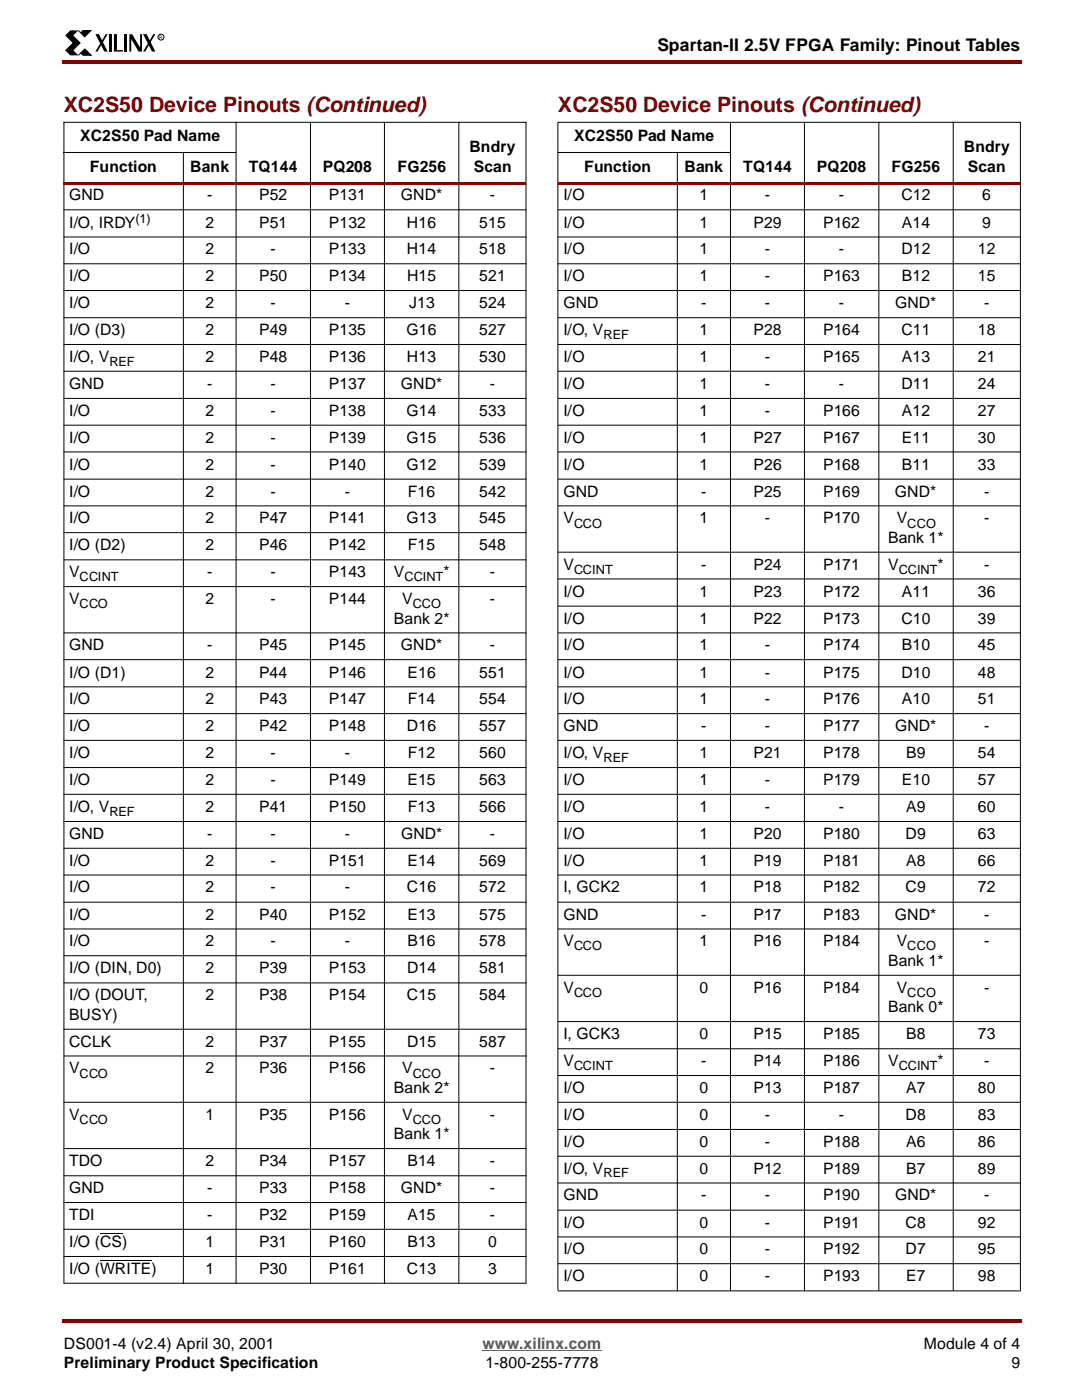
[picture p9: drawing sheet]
<svg xmlns="http://www.w3.org/2000/svg" width="216mm" height="279mm" viewBox="0 0 216 279" stroke-linecap="round" stroke-linejoin="round" font-family="sans-serif">
<g fill="#850000">
<path d="M12.4 12h.3v.7h-.3z"/>
<path d="M203.2 12h.4v.7h-.4z"/>
<path d="M12.7 12h190.5v.7h-190.5z"/>
</g>
<path d="M12.7 266.7h190.4v7.6h-190.4z" fill="#fff"/>
<path d="M96.1 269.2h23.7" fill="none" stroke="#00f" stroke-width=".2"/>
<g fill="#850000">
<path d="M12.4 262.9h.3v.7h-.3z"/>
<path d="M203.2 262.9h.4v.7h-.4z"/>
<path d="M12.7 262.9h190.5v.7h-190.5z"/>
</g>
<path d="M12.7 6h20v5.2h-20z" fill="#fff"/>
<path d="M13 7.1l1-1h1.6l-1 1 1.5 1.5-1.5 1.4 1 1h-1.6l-1-1 1.4-1.5zM19 6.8h.7l1.7 3.5h-.6zM21 6.8h.4l-2 3.5h-.4zM21.6 6.8h.6v3.5h-.6zM22.7 6.8h.6v3.2h1.2v.3h-1.8zM24.8 6.8h.5v3.5h-.5zM25.8 6.8h.5l1.6 2.7v-2.7h.4v3.5h-.7l-1.5-2.5v2.5h-.3zM28.5 6.8h.7l1.7 3.5h-.6zM30.5 6.8h.4l-2 3.5h-.4z" fill="#000"/>
<path d="M15.6 6.1l.5 .4 .4-.4h1.6l-1.2 1.2zM16.1 10.6l-.5 .4 1.3-1.3 1.3 1.3h-1.7z" fill="#000" stroke="#000" stroke-width=".2"/>
<g fill="none" stroke="#000" stroke-width=".2">
<path d="M12.6 24.4h92.2M12.6 30.4h34.4M12.7 24.4v231.4M36.5 30.4v225.5M47 24.3v231.6M61.8 24.3v231.6M76.6 24.3v231.6M91.4 24.3v231.6M104.8 24.4v231.4M19.9 245.9h4.4M19.9 251.2h10.3"/>
<circle cx="32.1" cy="7.4" r=".59"/>
</g>
<path d="M12.6 36.2h92.2v.5h-92.2z" fill="#850000"/>
<g fill="none" stroke="#000" stroke-width=".2">
<path d="M111.1 30.4h34.4M134.9 30.4v226.9M145.5 24.3v233M160.2 24.3v233M175 24.3v233M189.9 24.3v233M203.2 24.4v232.8M203.3 24.4h-92.2v232.8M12.6 41.8h92.2M12.6 47.2h92.2M12.6 52.6h92.2M12.6 57.9h92.2"/>
<path d="M12.6 63.3h92.2M12.6 68.7h92.2M12.6 74h92.2M12.6 79.4h92.2M12.6 84.7h92.2M12.6 90.1h92.2M12.6 95.5h92.2M12.6 100.8h92.2M12.6 106.2h92.2M12.6 111.6h92.2M12.6 116.9h92.2M12.6 126.1h92.2"/>
<path d="M12.6 131.5h92.2M12.6 136.9h92.2M12.6 142.2h92.2M12.6 147.6h92.2M12.6 153h92.2M12.6 158.3h92.2M12.6 163.7h92.2M12.6 169.1h92.2M12.6 174.4h92.2M12.6 179.8h92.2M12.6 185.2h92.2M12.6 190.5h92.2"/>
<path d="M12.6 195.9h92.2M12.6 205.1h92.2M12.6 210.5h92.2M12.6 219.7h92.2M12.6 228.9h92.2M12.6 234.4h92.2M12.6 239.7h92.2M12.6 245h92.2M12.6 250.4h92.2M12.6 255.8h92.2"/>
</g>
<path d="M111.1 36.2h92.2v.5h-92.2z" fill="#850000"/>
<g fill="none" stroke="#000" stroke-width=".2">
<path d="M111.1 41.8h92.2M111.1 47.2h92.2M111.1 52.6h92.2M111.1 57.9h92.2M111.1 63.3h92.2M111.1 68.7h92.2M111.1 74h92.2M111.1 79.4h92.2M111.1 84.7h92.2M111.1 90.1h92.2M111.1 95.5h92.2M111.1 100.8h92.2"/>
<path d="M111.1 110.1h92.2M111.1 115.4h92.2M111.1 120.8h92.2M111.1 126.1h92.2M111.1 131.5h92.2M111.1 136.9h92.2M111.1 142.2h92.2M111.1 147.6h92.2M111.1 153h92.2M111.1 158.3h92.2M111.1 163.7h92.2M111.1 169.1h92.2"/>
<path d="M111.1 174.4h92.2M111.1 179.8h92.2M111.1 185.2h92.2M111.1 194.4h92.2M111.1 203.6h92.2M111.1 209h92.2M111.1 214.4h92.2M111.1 219.7h92.2M111.1 225.1h92.2M111.1 230.5h92.2M111.1 235.8h92.2M111.1 241.2h92.2"/>
<path d="M111.1 246.5h92.2M111.1 251.9h92.2M111.1 257.3h92.2"/>
</g>
<g font-size="4.2" fill="#850000">
<text x="12.7" y="22.3">XC2S50 Device Pinouts (Continued)</text>
<text x="111.1" y="22.3">XC2S50 Device Pinouts (Continued)</text>
</g>
<text font-size="3.5" x="130.9" y="10.2">Spartan-II 2.5V FPGA Family: Pinout Tables</text>
<g font-size="3.1">
<text x="15.9" y="28.2">XC2S50 Pad Name</text>
<text x="114.3" y="28.2">XC2S50 Pad Name</text>
<text x="17.9" y="34.3">Function</text>
<text x="37.9" y="34.3">Bank</text>
<text x="49.6" y="34.3">TQ144</text>
<text x="64.3" y="34.3">PQ208</text>
<text x="79.2" y="34.3">FG256</text>
<text x="93.5" y="30.4">Bndry</text>
<text x="94.4" y="34.3">Scan</text>
<text x="116.4" y="34.3">Function</text>
<text x="136.3" y="34.3">Bank</text>
<text x="148" y="34.3">TQ144</text>
<text x="162.7" y="34.3">PQ208</text>
<text x="177.6" y="34.3">FG256</text>
<text x="192" y="30.4">Bndry</text>
<text x="192.7" y="34.3">Scan</text>
<text x="13.7" y="40">GND</text>
<text x="41.3" y="40">-</text>
<text x="51.6" y="40">P52</text>
<text x="65.5" y="40">P131</text>
<text x="79.9" y="40">GND*</text>
<text x="97.6" y="40">-</text>
<text x="112.2" y="40">I/O</text>
<text x="139.3" y="40">1</text>
<text x="152.3" y="40">-</text>
<text x="167.1" y="40">-</text>
<text x="179.5" y="40">C12</text>
<text x="195.6" y="40">6</text>
<text x="13.7" y="45.4">I/O, IRDY</text>
<text x="40.9" y="45.4">2</text>
<text x="51.6" y="45.4">P51</text>
<text x="65.5" y="45.4">P132</text>
<text x="81.1" y="45.4">H16</text>
<text x="95.5" y="45.4">515</text>
<text x="112.2" y="45.4">I/O</text>
<text x="139.3" y="45.4">1</text>
<text x="150.1" y="45.4">P29</text>
<text x="163.9" y="45.4">P162</text>
<text x="179.6" y="45.4">A14</text>
<text x="195.6" y="45.4">9</text>
<text x="13.7" y="50.7">I/O</text>
<text x="40.9" y="50.7">2</text>
<text x="53.9" y="50.7">-</text>
<text x="65.5" y="50.7">P133</text>
<text x="81.1" y="50.7">H14</text>
<text x="95.5" y="50.7">518</text>
<text x="112.2" y="50.7">I/O</text>
<text x="139.3" y="50.7">1</text>
<text x="152.3" y="50.7">-</text>
<text x="167.1" y="50.7">-</text>
<text x="179.5" y="50.7">D12</text>
<text x="194.8" y="50.7">12</text>
<text x="13.7" y="56">I/O</text>
<text x="40.9" y="56">2</text>
<text x="51.6" y="56">P50</text>
<text x="65.5" y="56">P134</text>
<text x="81.1" y="56">H15</text>
<text x="95.5" y="56">521</text>
<text x="112.2" y="56">I/O</text>
<text x="139.3" y="56">1</text>
<text x="152.3" y="56">-</text>
<text x="163.9" y="56">P163</text>
<text x="179.6" y="56">B12</text>
<text x="194.8" y="56">15</text>
<text x="13.7" y="61.5">I/O</text>
<text x="40.9" y="61.5">2</text>
<text x="53.9" y="61.5">-</text>
<text x="68.7" y="61.5">-</text>
<text x="81.5" y="61.5">J13</text>
<text x="95.4" y="61.5">524</text>
<text x="112.2" y="61.5">GND</text>
<text x="139.6" y="61.5">-</text>
<text x="152.3" y="61.5">-</text>
<text x="167.1" y="61.5">-</text>
<text x="178.3" y="61.5">GND*</text>
<text x="196" y="61.5">-</text>
<text x="13.7" y="66.8">I/O (D3)</text>
<text x="40.9" y="66.8">2</text>
<text x="51.6" y="66.8">P49</text>
<text x="65.5" y="66.8">P135</text>
<text x="81" y="66.8">G16</text>
<text x="95.5" y="66.8">527</text>
<text x="112.2" y="66.8">I/O, V</text>
<text x="139.3" y="66.8">1</text>
<text x="150.1" y="66.8">P28</text>
<text x="163.9" y="66.8">P164</text>
<text x="179.5" y="66.8">C11</text>
<text x="194.8" y="66.8">18</text>
<text x="13.7" y="72.1">I/O, V</text>
<text x="13.7" y="77.6">GND</text>
<text x="40.9" y="72.1">2</text>
<text x="41.3" y="77.6">-</text>
<text x="51.6" y="72.1">P48</text>
<text x="53.9" y="77.6">-</text>
<text x="65.5" y="72.1">P136</text>
<text x="65.5" y="77.6">P137</text>
<text x="79.9" y="77.6">GND*</text>
<text x="81.1" y="72.1">H13</text>
<text x="95.5" y="72.1">530</text>
<text x="97.6" y="77.6">-</text>
<text x="112.2" y="72.1">I/O</text>
<text x="112.2" y="77.6">I/O</text>
<text x="139.3" y="72.1">1</text>
<text x="139.3" y="77.6">1</text>
<text x="152.3" y="72.1">-</text>
<text x="152.3" y="77.6">-</text>
<text x="163.9" y="72.1">P165</text>
<text x="167.1" y="77.6">-</text>
<text x="179.5" y="77.6">D11</text>
<text x="179.6" y="72.1">A13</text>
<text x="194.8" y="77.6">24</text>
<text x="194.8" y="72.1">21</text>
<text x="13.7" y="82.9">I/O</text>
<text x="40.9" y="82.9">2</text>
<text x="53.9" y="82.9">-</text>
<text x="65.5" y="82.9">P138</text>
<text x="81" y="82.9">G14</text>
<text x="95.5" y="82.9">533</text>
<text x="112.2" y="82.9">I/O</text>
<text x="139.3" y="82.9">1</text>
<text x="152.3" y="82.9">-</text>
<text x="163.9" y="82.9">P166</text>
<text x="179.6" y="82.9">A12</text>
<text x="194.8" y="82.9">27</text>
<text x="13.7" y="88.2">I/O</text>
<text x="40.9" y="88.2">2</text>
<text x="53.9" y="88.2">-</text>
<text x="65.5" y="88.2">P139</text>
<text x="81" y="88.2">G15</text>
<text x="95.5" y="88.2">536</text>
<text x="112.2" y="88.2">I/O</text>
<text x="139.3" y="88.2">1</text>
<text x="150.1" y="88.2">P27</text>
<text x="164" y="88.2">P167</text>
<text x="179.6" y="88.2">E11</text>
<text x="194.8" y="88.2">30</text>
<text x="13.7" y="93.6">I/O</text>
<text x="40.9" y="93.6">2</text>
<text x="53.9" y="93.6">-</text>
<text x="65.5" y="93.6">P140</text>
<text x="81" y="93.6">G12</text>
<text x="95.5" y="93.6">539</text>
<text x="112.2" y="93.6">I/O</text>
<text x="139.3" y="93.6">1</text>
<text x="150.1" y="93.6">P26</text>
<text x="164" y="93.6">P168</text>
<text x="179.6" y="93.6">B11</text>
<text x="194.8" y="93.6">33</text>
<text x="13.7" y="99">I/O</text>
<text x="40.9" y="99">2</text>
<text x="53.9" y="99">-</text>
<text x="68.7" y="99">-</text>
<text x="81.2" y="99">F16</text>
<text x="95.5" y="99">542</text>
<text x="112.2" y="99">GND</text>
<text x="139.7" y="99">-</text>
<text x="150.1" y="99">P25</text>
<text x="163.9" y="99">P169</text>
<text x="178.3" y="99">GND*</text>
<text x="196" y="99">-</text>
<text x="13.7" y="104.3">I/O</text>
<text x="40.9" y="104.3">2</text>
<text x="51.6" y="104.3">P47</text>
<text x="65.5" y="104.3">P141</text>
<text x="81" y="104.3">G13</text>
<text x="95.5" y="104.3">545</text>
<text x="112.2" y="104.3">V</text>
<text x="139.3" y="104.3">1</text>
<text x="152.3" y="104.3">-</text>
<text x="163.9" y="104.3">P170</text>
<text x="178.6" y="104.3">V</text>
<text x="196" y="104.3">-</text>
<text x="13.7" y="109.7">I/O (D2)</text>
<text x="40.9" y="109.7">2</text>
<text x="51.6" y="109.7">P46</text>
<text x="65.5" y="109.7">P142</text>
<text x="81.2" y="109.7">F15</text>
<text x="95.5" y="109.7">548</text>
<text x="112.2" y="113.5">V</text>
<text x="139.6" y="113.5">-</text>
<text x="150.1" y="113.5">P24</text>
<text x="163.9" y="113.5">P171</text>
<text x="176.9" y="108.2">Bank 1*</text>
<text x="176.9" y="113.5">V</text>
<text x="186.7" y="113.5">*</text>
<text x="196" y="113.5">-</text>
<text x="13.7" y="115.1">V</text>
<text x="41.3" y="115.1">-</text>
<text x="53.9" y="115.1">-</text>
<text x="65.5" y="115.1">P143</text>
<text x="78.4" y="115.1">V</text>
<text x="88.3" y="115.1">*</text>
<text x="97.6" y="115.1">-</text>
<text x="112.2" y="119">I/O</text>
<text x="139.3" y="119">1</text>
<text x="150.1" y="119">P23</text>
<text x="164" y="119">P172</text>
<text x="179.6" y="119">A11</text>
<text x="194.8" y="119">36</text>
<text x="13.7" y="120.4">V</text>
<text x="40.9" y="120.4">2</text>
<text x="53.9" y="120.4">-</text>
<text x="65.5" y="120.4">P144</text>
<text x="78.4" y="124.3">Bank 2*</text>
<text x="80.1" y="120.4">V</text>
<text x="97.6" y="120.4">-</text>
<text x="112.2" y="124.3">I/O</text>
<text x="139.3" y="124.3">1</text>
<text x="150.1" y="124.3">P22</text>
<text x="163.9" y="124.3">P173</text>
<text x="179.5" y="124.3">C10</text>
<text x="194.8" y="124.3">39</text>
<text x="13.7" y="129.6">GND</text>
<text x="41.3" y="129.6">-</text>
<text x="51.6" y="129.6">P45</text>
<text x="65.5" y="129.6">P145</text>
<text x="79.9" y="129.6">GND*</text>
<text x="97.6" y="129.6">-</text>
<text x="112.2" y="129.6">I/O</text>
<text x="139.3" y="129.6">1</text>
<text x="152.3" y="129.6">-</text>
<text x="163.9" y="129.6">P174</text>
<text x="179.6" y="129.6">B10</text>
<text x="194.8" y="129.6">45</text>
<text x="13.7" y="135">I/O (D1)</text>
<text x="40.9" y="135">2</text>
<text x="51.6" y="135">P44</text>
<text x="65.5" y="135">P146</text>
<text x="81.1" y="135">E16</text>
<text x="95.5" y="135">551</text>
<text x="112.2" y="135">I/O</text>
<text x="139.3" y="135">1</text>
<text x="152.3" y="135">-</text>
<text x="163.9" y="135">P175</text>
<text x="179.5" y="135">D10</text>
<text x="194.8" y="135">48</text>
<text x="13.7" y="140.4">I/O</text>
<text x="40.9" y="140.4">2</text>
<text x="51.6" y="140.4">P43</text>
<text x="65.5" y="140.4">P147</text>
<text x="81.2" y="140.4">F14</text>
<text x="95.5" y="140.4">554</text>
<text x="112.2" y="140.4">I/O</text>
<text x="139.3" y="140.4">1</text>
<text x="152.3" y="140.4">-</text>
<text x="163.9" y="140.4">P176</text>
<text x="179.6" y="140.4">A10</text>
<text x="194.8" y="140.4">51</text>
<text x="13.7" y="145.7">I/O</text>
<text x="40.9" y="145.7">2</text>
<text x="51.6" y="145.7">P42</text>
<text x="65.5" y="145.7">P148</text>
<text x="81.1" y="145.7">D16</text>
<text x="95.5" y="145.7">557</text>
<text x="112.2" y="145.7">GND</text>
<text x="139.7" y="145.7">-</text>
<text x="152.4" y="145.7">-</text>
<text x="163.9" y="145.7">P177</text>
<text x="178.3" y="145.7">GND*</text>
<text x="196" y="145.7">-</text>
<text x="13.7" y="151.1">I/O</text>
<text x="40.9" y="151.1">2</text>
<text x="53.9" y="151.1">-</text>
<text x="68.7" y="151.1">-</text>
<text x="81.2" y="151.1">F12</text>
<text x="95.5" y="151.1">560</text>
<text x="112.2" y="151.1">I/O, V</text>
<text x="139.3" y="151.1">1</text>
<text x="150.1" y="151.1">P21</text>
<text x="163.9" y="151.1">P178</text>
<text x="180.5" y="151.1">B9</text>
<text x="194.8" y="151.1">54</text>
<text x="13.7" y="156.5">I/O</text>
<text x="13.7" y="161.8">I/O, V</text>
<text x="40.9" y="156.5">2</text>
<text x="40.9" y="161.8">2</text>
<text x="51.6" y="161.8">P41</text>
<text x="53.9" y="156.5">-</text>
<text x="65.5" y="161.8">P150</text>
<text x="65.5" y="156.5">P149</text>
<text x="81.1" y="156.5">E15</text>
<text x="81.2" y="161.8">F13</text>
<text x="95.5" y="156.5">563</text>
<text x="95.5" y="161.8">566</text>
<text x="112.2" y="156.5">I/O</text>
<text x="112.2" y="161.8">I/O</text>
<text x="139.3" y="156.5">1</text>
<text x="139.3" y="161.8">1</text>
<text x="152.3" y="156.5">-</text>
<text x="152.3" y="161.8">-</text>
<text x="163.9" y="156.5">P179</text>
<text x="167.1" y="161.8">-</text>
<text x="179.6" y="156.5">E10</text>
<text x="180.5" y="161.8">A9</text>
<text x="194.8" y="161.8">60</text>
<text x="194.8" y="156.5">57</text>
<text x="13.7" y="167.2">GND</text>
<text x="41.3" y="167.2">-</text>
<text x="53.9" y="167.2">-</text>
<text x="68.7" y="167.2">-</text>
<text x="79.9" y="167.2">GND*</text>
<text x="97.6" y="167.2">-</text>
<text x="112.2" y="167.2">I/O</text>
<text x="139.3" y="167.2">1</text>
<text x="150.1" y="167.2">P20</text>
<text x="163.9" y="167.2">P180</text>
<text x="180.4" y="167.2">D9</text>
<text x="194.8" y="167.2">63</text>
<text x="13.7" y="172.5">I/O</text>
<text x="40.9" y="172.5">2</text>
<text x="53.9" y="172.5">-</text>
<text x="65.5" y="172.5">P151</text>
<text x="81.1" y="172.5">E14</text>
<text x="95.5" y="172.5">569</text>
<text x="112.2" y="172.5">I/O</text>
<text x="139.3" y="172.5">1</text>
<text x="150.1" y="172.5">P19</text>
<text x="163.9" y="172.5">P181</text>
<text x="180.5" y="172.5">A8</text>
<text x="194.8" y="172.5">66</text>
<text x="13.7" y="177.9">I/O</text>
<text x="40.9" y="177.9">2</text>
<text x="53.9" y="177.9">-</text>
<text x="68.7" y="177.9">-</text>
<text x="81.1" y="177.9">C16</text>
<text x="95.5" y="177.9">572</text>
<text x="112.2" y="177.9">I, GCK2</text>
<text x="139.3" y="177.9">1</text>
<text x="150.1" y="177.9">P18</text>
<text x="163.9" y="177.9">P182</text>
<text x="180.4" y="177.9">C9</text>
<text x="194.8" y="177.9">72</text>
<text x="13.7" y="183.3">I/O</text>
<text x="40.9" y="183.3">2</text>
<text x="51.6" y="183.3">P40</text>
<text x="65.5" y="183.3">P152</text>
<text x="81.1" y="183.3">E13</text>
<text x="95.5" y="183.3">575</text>
<text x="112.2" y="183.3">GND</text>
<text x="139.7" y="183.3">-</text>
<text x="150.1" y="183.3">P17</text>
<text x="163.9" y="183.3">P183</text>
<text x="178.3" y="183.3">GND*</text>
<text x="196" y="183.3">-</text>
<text x="13.7" y="188.6">I/O</text>
<text x="40.9" y="188.6">2</text>
<text x="53.9" y="188.6">-</text>
<text x="68.7" y="188.6">-</text>
<text x="81.1" y="188.6">B16</text>
<text x="95.5" y="188.6">578</text>
<text x="112.2" y="188.6">V</text>
<text x="139.3" y="188.6">1</text>
<text x="150.1" y="188.6">P16</text>
<text x="163.9" y="188.6">P184</text>
<text x="178.6" y="188.6">V</text>
<text x="196" y="188.6">-</text>
<text x="13.7" y="194">I/O (DIN, D0)</text>
<text x="40.9" y="194">2</text>
<text x="51.6" y="194">P39</text>
<text x="65.5" y="194">P153</text>
<text x="81.1" y="194">D14</text>
<text x="95.5" y="194">581</text>
<text x="112.2" y="197.9">V</text>
<text x="139.3" y="197.9">0</text>
<text x="150.1" y="197.9">P16</text>
<text x="163.9" y="197.9">P184</text>
<text x="176.9" y="192.5">Bank 1*</text>
<text x="178.6" y="197.9">V</text>
<text x="196" y="197.9">-</text>
<text x="13.7" y="199.4">I/O (DOUT,</text>
<text x="13.7" y="203.3">BUSY)</text>
<text x="40.9" y="199.4">2</text>
<text x="51.6" y="199.4">P38</text>
<text x="65.5" y="199.4">P154</text>
<text x="81.1" y="199.4">C15</text>
<text x="95.5" y="199.4">584</text>
<text x="176.9" y="201.8">Bank 0*</text>
<text x="13.7" y="208.6">CCLK</text>
<text x="40.9" y="208.6">2</text>
<text x="51.6" y="208.6">P37</text>
<text x="65.5" y="208.6">P155</text>
<text x="81.1" y="208.6">D15</text>
<text x="95.5" y="208.6">587</text>
<text x="112.2" y="207.1">I, GCK3</text>
<text x="139.3" y="207.1">0</text>
<text x="150.1" y="207.1">P15</text>
<text x="164" y="207.1">P185</text>
<text x="180.5" y="207.1">B8</text>
<text x="194.8" y="207.1">73</text>
<text x="13.7" y="213.9">V</text>
<text x="40.9" y="213.9">2</text>
<text x="51.6" y="213.9">P36</text>
<text x="65.5" y="213.9">P156</text>
<text x="80.1" y="213.9">V</text>
<text x="97.6" y="213.9">-</text>
<text x="112.2" y="212.5">V</text>
<text x="139.6" y="212.5">-</text>
<text x="150.1" y="212.5">P14</text>
<text x="163.9" y="212.5">P186</text>
<text x="176.9" y="212.5">V</text>
<text x="186.7" y="212.5">*</text>
<text x="196" y="212.5">-</text>
<text x="78.4" y="217.8">Bank 2*</text>
<text x="112.2" y="217.8">I/O</text>
<text x="139.3" y="217.8">0</text>
<text x="150.1" y="217.8">P13</text>
<text x="163.9" y="217.8">P187</text>
<text x="180.5" y="217.8">A7</text>
<text x="194.8" y="217.8">80</text>
<text x="13.7" y="223.2">V</text>
<text x="40.9" y="223.2">1</text>
<text x="51.6" y="223.2">P35</text>
<text x="65.5" y="223.2">P156</text>
<text x="78.4" y="227.1">Bank 1*</text>
<text x="80.1" y="223.2">V</text>
<text x="97.6" y="223.2">-</text>
<text x="112.2" y="223.2">I/O</text>
<text x="139.3" y="223.2">0</text>
<text x="152.3" y="223.2">-</text>
<text x="167.1" y="223.2">-</text>
<text x="180.4" y="223.2">D8</text>
<text x="194.8" y="223.2">83</text>
<text x="13.7" y="232.5">TDO</text>
<text x="40.9" y="232.5">2</text>
<text x="51.6" y="232.5">P34</text>
<text x="65.5" y="232.5">P157</text>
<text x="81.1" y="232.5">B14</text>
<text x="97.6" y="232.5">-</text>
<text x="112.2" y="228.6">I/O</text>
<text x="112.2" y="233.9">I/O, V</text>
<text x="139.3" y="233.9">0</text>
<text x="139.3" y="228.6">0</text>
<text x="150.1" y="233.9">P12</text>
<text x="152.3" y="228.6">-</text>
<text x="163.9" y="233.9">P189</text>
<text x="163.9" y="228.6">P188</text>
<text x="180.5" y="233.9">B7</text>
<text x="180.5" y="228.6">A6</text>
<text x="194.8" y="228.6">86</text>
<text x="194.8" y="233.9">89</text>
<text x="13.7" y="237.8">GND</text>
<text x="41.3" y="237.8">-</text>
<text x="51.6" y="237.8">P33</text>
<text x="65.5" y="237.8">P158</text>
<text x="79.9" y="237.8">GND*</text>
<text x="97.6" y="237.8">-</text>
<text x="112.2" y="239.3">GND</text>
<text x="139.7" y="239.3">-</text>
<text x="152.4" y="239.3">-</text>
<text x="163.9" y="239.3">P190</text>
<text x="178.3" y="239.3">GND*</text>
<text x="196" y="239.3">-</text>
<text x="13.7" y="243.2">TDI</text>
<text x="41.3" y="243.2">-</text>
<text x="51.6" y="243.2">P32</text>
<text x="65.5" y="243.2">P159</text>
<text x="81.1" y="243.2">A15</text>
<text x="97.6" y="243.2">-</text>
<text x="112.2" y="244.7">I/O</text>
<text x="139.3" y="244.7">0</text>
<text x="152.3" y="244.7">-</text>
<text x="163.9" y="244.7">P191</text>
<text x="180.4" y="244.7">C8</text>
<text x="194.8" y="244.7">92</text>
<text x="13.7" y="248.6">I/O (CS)</text>
<text x="40.9" y="248.6">1</text>
<text x="51.6" y="248.6">P31</text>
<text x="65.5" y="248.6">P160</text>
<text x="81.1" y="248.6">B13</text>
<text x="97.2" y="248.6">0</text>
<text x="112.2" y="250">I/O</text>
<text x="139.3" y="250">0</text>
<text x="152.3" y="250">-</text>
<text x="163.9" y="250">P192</text>
<text x="180.4" y="250">D7</text>
<text x="194.8" y="250">95</text>
<text x="13.7" y="253.9">I/O (WRITE)</text>
<text x="40.9" y="253.9">1</text>
<text x="51.6" y="253.9">P30</text>
<text x="65.5" y="253.9">P161</text>
<text x="81.1" y="253.9">C13</text>
<text x="97.2" y="253.9">3</text>
<text x="112.2" y="255.4">I/O</text>
<text x="139.3" y="255.4">0</text>
<text x="152.3" y="255.4">-</text>
<text x="163.9" y="255.4">P193</text>
<text x="180.5" y="255.4">E7</text>
<text x="194.8" y="255.4">98</text>
<text x="12.7" y="268.8">DS001-4 (v2.4) April 30, 2001</text>
<text x="184" y="268.8">Module 4 of 4</text>
<text x="12.7" y="272.7">Preliminary Product Specification</text>
<text x="96.7" y="272.7">1-800-255-7778</text>
<text x="201.5" y="272.7">9</text>
</g>
<text font-size="3.1" fill="#00f" x="96.1" y="268.8">www.xilinx.com</text>
<g font-size="2.5">
<text x="27" y="44.4">(1)</text>
<text x="120.2" y="67.6">REF</text>
<text x="21.8" y="73">REF</text>
<text x="114.3" y="105.2">CCO</text>
<text x="180.7" y="105.2">CCO</text>
<text x="15.9" y="115.8">CCINT</text>
<text x="80.5" y="115.8">CCINT</text>
<text x="114.3" y="114.4">CCINT</text>
<text x="179" y="114.4">CCINT</text>
<text x="15.9" y="121.2">CCO</text>
<text x="82.2" y="121.2">CCO</text>
<text x="120.2" y="151.9">REF</text>
<text x="21.8" y="162.6">REF</text>
<text x="114.3" y="189.4">CCO</text>
<text x="180.7" y="189.4">CCO</text>
<text x="114.3" y="198.7">CCO</text>
<text x="180.7" y="198.7">CCO</text>
<text x="15.9" y="214.8">CCO</text>
<text x="82.2" y="214.8">CCO</text>
<text x="114.3" y="213.3">CCINT</text>
<text x="179" y="213.3">CCINT</text>
<text x="15.9" y="224">CCO</text>
<text x="82.2" y="224">CCO</text>
<text x="120.2" y="234.7">REF</text>
</g>
<text font-size=".9" x="31.7" y="7.7">R</text>
</svg>
